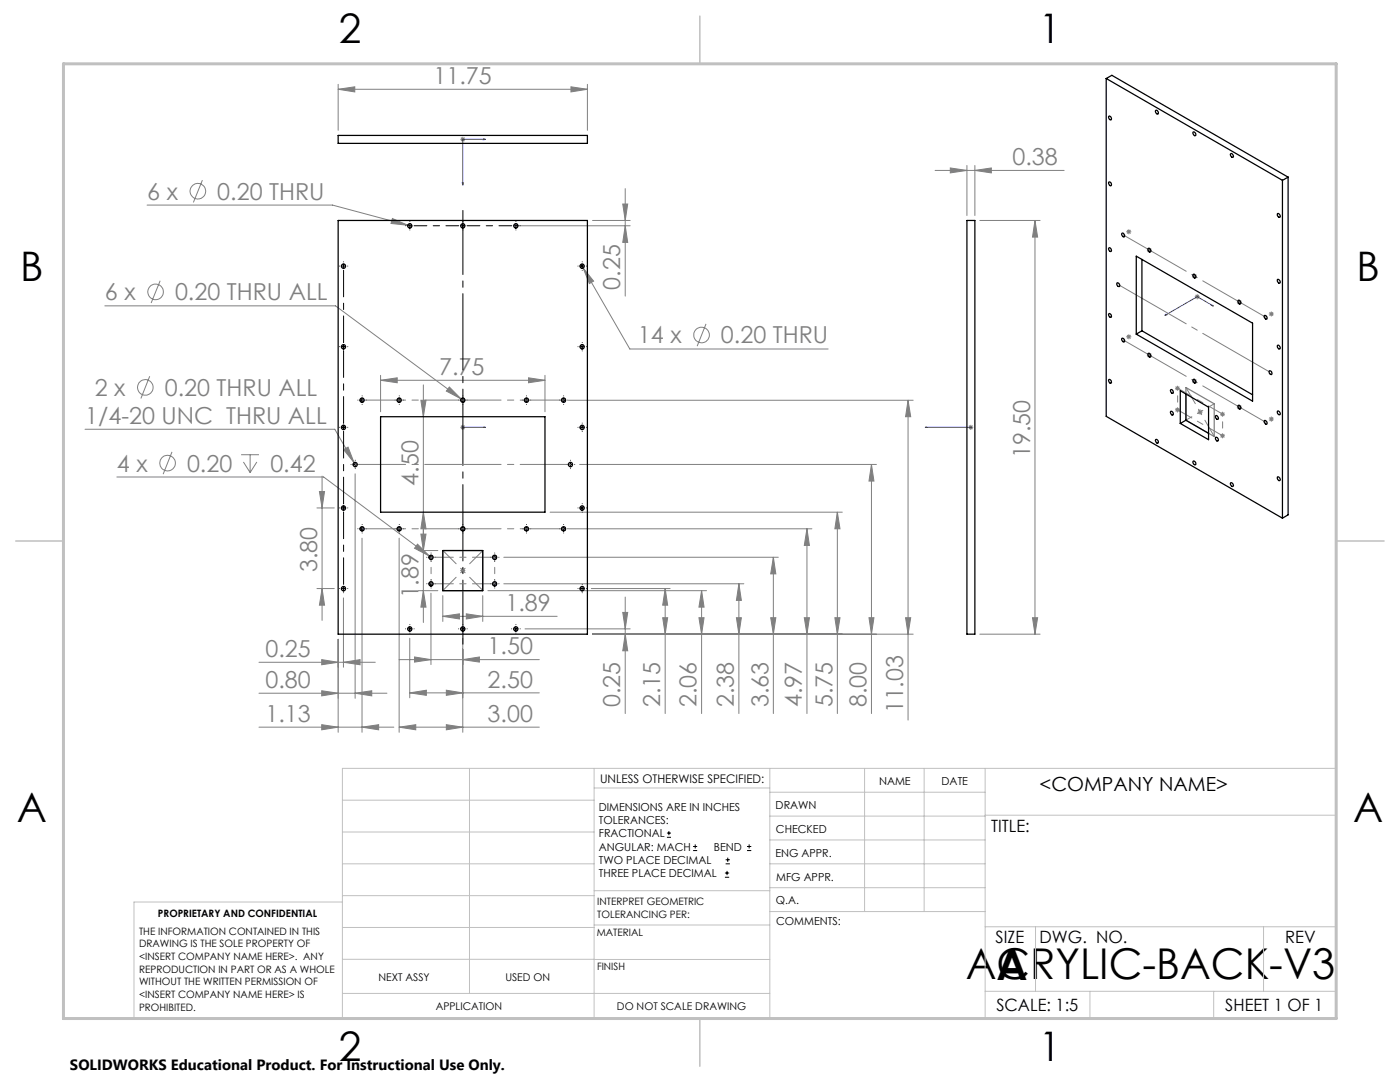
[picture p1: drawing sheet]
<svg xmlns="http://www.w3.org/2000/svg" width="279mm" height="216mm" viewBox="0 0 279 216" stroke-linecap="round" stroke-linejoin="round" font-family="sans-serif">
<g fill="none" stroke="#808080" stroke-width=".2">
<path d="M67.5 17.8l3.3-.5v1zM67.5 16.8v9.2M67.5 17.8h49.7M113.9 17.3l3.3 .5-3.3 .5zM117.2 16.8v9.2M40.4 35.9l-1.8 4.5M91.9 27.8h1M92 27.4l.7 .8M92.4 27.3v1M92.7 27.4l-.7 .8M124.8 37.6v21.5M186.6 34h25.8"/>
<path d="M189.7 33.5l3.3 .5-3.3 .5zM193 33v10M194.6 34l3.2-.5v1zM194.6 33v10M29.4 40.9h37l15 4M32 56l-1.8 4.5M78.3 43.6l3.1 1.3-3.4-.3zM81.4 44.9l.8 .3M103.1 45h22.7M116 52.7l.4 .8M116.4 53.5l2.1 2.6-.9 .5zM116.4 53.5l9.3 16.1h39.6"/>
<path d="M118.3 44h7.5M124.3 40.7h1l-.5 3.3zM124.8 45l.5 3.4h-1zM195.5 44h12.1M206.6 44v82.5M206.6 44l.5 3.3h-1zM224.8 46.2h1M224.9 45.9l.7 .7M225.3 45.8v.9M225.6 45.9l-.7 .7M228.9 49.9h1M229 49.6l.7 .7"/>
<path d="M229.4 49.4v1M229.7 49.6l-.7 .7M237.9 55.1h1M238 54.8l.7 .7M238.4 54.6v1M238.4 59.2h1M238.6 58.8l.7 .7M238.7 54.8l-.7 .7M238.9 58.7v1M239.3 58.8l-.7 .7M247 59.9l.7 .7M247.3 59.8v1"/>
<path d="M247.7 59.9l-.7 .7M20.9 61h46.1l25 18.6M29.9 75.1l-1.8 4.4M71.8 79.9h.9M71.9 79.5l.7 .7M72.2 79.3v1.1M72.6 79.5l-.7 .7M76 75.9l3.3-.5v1zM76 74.9v7.3M76 75.9h32.8M79.2 79.9h1M79.3 79.5l.7 .7"/>
<path d="M79.7 79.3v1.1M80 79.5l-.7 .7M84 79.9h1l-.5 3.2zM84.5 76.8v47.4M89.7 77.2l2.3 2.4-2.9-1.6zM91.9 79.9h1M92 79.5l.7 .7M92 79.6l.7 .5M92.4 79.3v1.1M92.7 79.5l-.7 .7M104.6 79.9h1M104.7 79.5l.7 .7"/>
<path d="M105.1 79.3v1.1M105.4 79.5l-.7 .7M105.5 75.4l3.3 .5-3.3 .5zM108.8 74.9v7.3M112 79.9h1M112.1 79.5l.7 .7M112.5 79.3v1.1M112.8 79.5l-.7 .7M113.5 79.9h68.7M140.9 64.6l-1.8 4.5M181.2 79.9v63.8M181.2 79.9l.6 3.2h-1.1z"/>
<path d="M224.8 67.2h1M224.9 66.9l.7 .7M225.3 66.7v1M225.6 66.9l-.7 .7M228.9 70.9h1M229 70.5l.7 .7M229.4 70.4v1M229.7 70.5l-.7 .7M234.5 77.5h1M234.6 77.1l.7 .7M235 77v1M235.3 77.1l-.7 .7"/>
<path d="M237.9 76.1h1M238 75.7l.7 .7M238.4 75.6v1M238.7 75.7l-.7 .7M246.8 60.3h1.1M253.2 62.7h1M253.4 62.3l.7 .7M253.7 62.2v.9M254.1 62.3l-.7 .7M17 85.7h49.8l3.9 6.6M23.3 95.2h41.3l21.1 15.7M34.3 90.2l-1.7 4.4"/>
<path d="M48.1 90.7h3.6M48.6 92.2l1.3 2.1M49.9 90.7v3.6M51.3 92.2l-1.4 2.1M63.7 98.1h1.1l-.5 3.3zM64.3 95v28.8M68.6 89.7l.9-.5 1.2 3.1zM70.7 92.3l.4 .8M70.9 94.5v44.8M91.9 85.3h1M92 84.9l.7 .7M92.4 84.8v1"/>
<path d="M92.7 84.9l-.7 .7M115.7 92.7h59.2M173.9 92.7v49.7M173.9 92.7l.5 3.3h-1zM193.3 85.3h.9M193.4 84.9l.7 .7M193.7 84.8v1M194.1 84.9l-.7 .7M234.5 81.8h1M234.6 81.4l.7 .7M235 81.3v1M235.3 81.4l-.7 .7"/>
<path d="M239 82.2h1M239.1 81.9l.8 .7M239.5 81.7v1M239.9 81.9l-.8 .7M243.5 82.7h1M243.5 87h1M243.6 82.3l.7 .7M243.6 86.6l.7 .7M244 82.2v.9M244 86.5v1M244.3 82.3l-.7 .7M244.3 86.6l-.7 .7"/>
<path d="M246.8 81.2h1.1M247 80.9l.7 .7M247.3 80.8v.9M247.7 80.9l-.7 .7M253.2 83.6h1M253.4 83.3l.7 .7M253.7 83.1v1M254.1 83.3l-.7 .7M63.3 117.4h3.4M63.3 101.4h3.4M64.3 117.4l.5 3.4h-1.1zM68.5 119.3v13.8"/>
<path d="M71.8 105.5h.9M71.9 105.2l.7 .7M72.2 105v1M72.2 107.4v38.7M72.6 105.2l-.7 .7M79.2 105.5h1M79.3 105.2l.7 .7M79.7 105v1M79.7 107.4v38.7M80 105.2l-.7 .7M83.3 108.6l2.4 2.3-3-1.5zM83.5 117.9h3.9"/>
<path d="M83.5 109.9h3.9M84 106.6h1l-.5 3.3zM84.5 117.9l.5 3.2h-1zM84.5 102.2l.5 3.3h-1zM85.5 111.2h1M85.5 116.5h1M85.7 110.8l.7 .7M85.7 116.1l.7 .7M85.7 110.9l.7 .6M86 110.7v1M86 116v1M86 118.4v14.2"/>
<path d="M86.4 110.8l-.7 .7M86.4 116.1l-.7 .7M88.4 118.9v5.1M91.9 113.8h1M91.9 105.5h1M92 113.5l.7 .7M92 105.2l.7 .7M92.4 105v1M92.4 113.3v1.1M92.7 113.5l-.7 .7M92.7 105.2l-.7 .7M96.3 118.9v5.1"/>
<path d="M97.4 117.9h43.6M98.2 111.2h1M98.2 116.5h1M98.4 110.8l.7 .7M98.4 116.1l.7 .7M98.7 110.7v1M98.7 116v1M99.1 110.8l-.7 .7M99.1 116.1l-.7 .7M100.5 111.2h54.8M100.5 116.5h47.9M104.6 105.5h1"/>
<path d="M104.7 105.2l.7 .7M105.1 105v1M105.4 105.2l-.7 .7M109.8 102.2h58.3M112 105.5h1M112.1 105.2l.7 .7M112.5 105v1M112.8 105.2l-.7 .7M113.5 105.5h48.5M118 117.4h15.7M124.8 119.1v23.3M132.8 117.4v25"/>
<path d="M132.8 117.4l.4 3.4h-.9zM140 117.9v24.5M140 117.9l.5 3.2h-1zM147.5 116.5v25.9M147.5 116.5l.5 3.3h-1zM154.3 111.2v31.2M154.3 111.2l.5 3.3h-1zM161 105.5v36.9M161 105.5l.5 3.3h-1zM167.1 102.2v40.2M167.1 102.2l.5 3.3h-1zM51.7 132.2h23.2"/>
<path d="M51.7 138.3h25.5M64.2 131.6l3.3 .6-3.3 .4zM64.2 137.8l3.3 .5-3.3 .6zM67.5 127.6v18.5M68.5 132.2l3.4-.6v1zM70.9 138.3l3.3-.5v1.1zM79.7 131.6h27.9M81.8 138.3l3.3-.6v1zM81.8 127.4v11.8M81.8 138.3h25.8M82.7 131.1l3.3 .5-3.3 .5zM88.4 123l3.3-.5v1z"/>
<path d="M88.4 123h22.8M89.1 137.7l3.3 .6-3.3 .4zM92.4 131.6l3.3-.5v1zM92.4 127.4v18.7M93.1 122.5l3.2 .5-3.2 .5zM104.8 125.5h21M118.3 126.5h63.9M124.3 122.2h1l-.5 3.3zM124.8 126.5l.5 3.4h-1zM132.3 123.3h.9l-.4 3.2zM139.5 123.3h1l-.5 3.2zM147 123.3h1l-.5 3.2z"/>
<path d="M153.8 123.3h1l-.5 3.2zM160.5 123.3h1l-.5 3.2zM166.6 123.3h1l-.5 3.2zM173.4 123.3h1l-.5 3.2zM180.7 123.3h1.1l-.6 3.2zM195.5 126.5h12.1M206.1 123.3h1l-.5 3.2zM51.7 145.1h26.9M64.2 144.6l3.3 .5-3.3 .5zM72.2 145.1l3.4-.5v1zM79.7 145.1l3.3-.5v1zM79.7 145.1h27.9"/>
<path d="M89.1 144.6l3.3 .5-3.3 .5z"/>
<circle cx="39.5" cy="38.2" r="1.55"/>
<circle cx="31" cy="58.2" r="1.55"/>
<circle cx="29" cy="77.3" r="1.56"/>
<circle cx="140" cy="66.8" r="1.55"/>
<circle cx="33.4" cy="92.4" r="1.56"/>
</g>
<g fill="none" stroke="#000" stroke-width=".2">
<path d="M91.9 45h.9M92.4 44.7v.8M115.7 53.1h.9M116.2 52.7v.8M68.1 69.2h.9M68.5 68.8v.8M71.8 79.9h.9M72.2 79.4v.9M79.2 79.9h.9M79.7 79.4v.9M91.9 79.9h.9M92.4 79.4v.9"/>
<path d="M104.6 79.9h.9M105.1 79.4v.9M112 79.9h.9M112.5 79.4v.9M115.7 69.2h.9M116.2 68.8v.8M70.4 92.7h.9M70.9 92.3v.8M113.4 92.7h.9M113.8 92.3v.8M115.7 85.3h.9M116.2 84.9v.8"/>
<path d="M71.8 105.5h.9M72.2 105.1v.8M79.2 105.5h.9M79.7 105.1v.8M85.6 116.5h.8M85.6 111.2h.8M86 110.8v.8M86 116.1v.8M91.9 105.5h.9M92.4 105.1v.8M98.3 116.5h.8M98.3 111.2h.8"/>
<path d="M98.7 110.8v.8M98.7 116.1v.8M104.6 105.5h.9M105.1 105.1v.8M112 105.5h.9M112.5 105.1v.8M115.7 101.4h.9M115.7 117.4h.9M116.2 101v.8M116.2 117.1v.8M81.4 125.5h.8M81.8 125.1v.8"/>
<path d="M91.9 125.5h.9M92.4 125.1v.8M102.5 125.5h.9M102.9 125.1v.8M133.1 167.1h.8M133.1 166.2h.8M133.5 165.8v.9M138.3 169.7h.8M138.3 168.9h.8M138.7 168.5v.8M144.7 175h.8M144.7 174.2h.8"/>
<path d="M144.8 172.4h.9M144.8 171.6h.9M145.1 173.8v.8M145.2 171.1v.9M149.1 169.7h.8M149.1 168.9h.8M149.5 168.5v.8"/>
</g>
<g fill="none" stroke="#00f" stroke-width=".2">
<path d="M92.3 36.5h.2l-.1 .4zM96.4 27.7l.5 .1-.5 .1zM96.9 27.8h-4.5v9.1M232.5 62.9l.2-.2 .2 .1zM241.8 60.9h.1l.2 .2zM242.1 61.1l-3.2-1.9-6.4 3.7M92.3 85.3h.2zM92.4 85.3h.1M92.4 85.3h4.5M96.9 85.3h-.5h.5M184.6 85.3h9.1M184.6 85.3h.5h-.5"/>
<path d="M193.6 85.3h.3zM193.7 85.3h.1"/>
</g>
<g fill="none" stroke="#c0c0c0" stroke-width=".2">
<path d="M68.3 159.7h50.3M93.7 153.3v44.9M118.6 153.3v49.9M118.6 157.2h35M153.6 153.3v49.9M153.6 158.1h43M172.5 153.3v28.6M184.4 153.3v28.6M196.6 153.3v49.9M68.3 180h-41.6v23.2h240v-49.9h-198.4v49.9M68.3 166h50.3M68.3 178.7h50.3"/>
<path d="M68.3 172.4h50.3M118.6 177.7h35M153.6 162.8h43M153.6 177.1h43M153.6 172.4h43M153.6 167.6h43M196.6 162.7h70.1M68.3 198.2h85.3M68.3 191.4l85.3 .1M68.3 185.1h50.3M118.6 184.6h35M153.6 181.9h43"/>
<path d="M196.6 184.9h70.1M196.6 197.8h70.1M206.7 184.9v12.9M217.5 197.8v5.4M242.2 197.8v5.4M252.2 184.9v12.9"/>
</g>
<path d="M139.7 3.2v9.5M3.1 107.9h9.6M266.7 107.9h9.5M139.7 203.2v9.6" fill="none" stroke="#c0c0c0" stroke-width=".3"/>
<path d="M12.7 12.7h254v190.5h-254z" fill="none" stroke="#c0c0c0" stroke-width=".6"/>
<path d="M92.4 128.5v-86.5" fill="none" stroke="#000" stroke-width=".2" stroke-dasharray="15.2 1.3 1.3 1.3" stroke-dashoffset="2.4"/>
<g fill="none" stroke="#000" stroke-width=".2" stroke-dasharray="15.2 1.3 1.3 1.3">
<path d="M67.7 53.1h.1M68.6 53.1v-.4M68.6 53.1h-.4M68.6 53.1v.4M68.6 53.1h.4M68.6 52.3v-.1M69.4 53.1h.1M81 45h.1M81.8 45v-.4M81.8 45h-.4M81.8 45v.5M81.8 45h.4"/>
<path d="M81.8 44.2h.1M81.8 45.9h.1M92.4 44.2h.1M92.4 45.9h.1M103 45v-.4M103 45h-.5M103 45v.5M103 45h.4M103 44.2h.1M103 45.9h.1M103.8 45h.1M115.4 53.1h.1"/>
<path d="M116.2 52.3v-.1M116.2 53.9h.1M117 53.1h.1M67.7 69.2h.1M68.6 70h.1M68.6 69.2v-.4M68.6 69.2h-.4M68.6 69.2v.4M68.6 69.2h.4M68.6 68.3h.1M69.4 69.2h.1M71.4 79.8h.1"/>
<path d="M72.3 79h.1M73.1 79.8h.1M78.8 79.8h.1M79.7 79h.1M80.5 79.8h.1M91.5 79.8h.1M92.4 79h.1M93.2 79.8h.1M104.2 79.8h.1M105.1 79h.1M105.9 79.8h.1M111.7 79.8h-.1"/>
<path d="M112.5 79h.1M113.3 79.8h.1M115.4 69.2h.1M116.2 68.3h.1M116.2 70h.1M117 69.2h.1M67.7 85.3h.1M68.6 85.3v-.5M68.6 85.3h-.4M68.6 85.3v.4M68.6 85.3h.4M68.6 86.1h.1"/>
<path d="M68.6 84.4h.1M69.4 85.3h.1M70.1 92.7h.1M70.9 91.8h.1M70.9 93.5h.1M71.7 92.7h.1M72.3 80.7h.1M79.7 80.7h.1M92.4 80.7h.1M105.1 80.7h.1M112.5 80.7h.1M113 92.7h.1"/>
<path d="M113.9 91.8h.1M113.9 93.5h.1M114.7 92.7h.1M115.4 85.3h.1M116.2 84.4h.1M116.2 86.1h.1M117 85.3h.1M67.7 101.4h.1M67.7 117.4h.1M68.6 101.4v-.5M68.6 101.4h-.4M68.6 101.4v.4"/>
<path d="M68.6 101.4h.4M68.6 102.2h.1M68.6 117.4v-.4M68.6 117.4h-.4M68.6 117.4v.5M68.6 117.4h.4M68.6 118.3h.1M68.6 100.5h.1M69.4 117.4h.1M69.4 101.4h.1M71.4 105.5h.1M72.3 104.7h.1"/>
<path d="M72.3 106.3v.1M73.1 105.5h.1M78.8 105.5h.1M79.7 104.7h.1M79.7 106.3v.1M80.5 105.5h.1M85.2 116.5h.1M85.2 111.2h.1M86 115.7v-.1M86 117.3h.1M86 110.4h.1M86 112h.1"/>
<path d="M86.9 116.5h.1M86.9 111.2h.1M91.5 105.5h.1M92.4 104.7h.1M92.4 106.3v.1M93.2 105.5h.1M97.9 116.5h.1M97.9 111.2h.1M98.7 115.7v-.1M98.7 117.3h.1M98.7 110.4h.1M98.7 112h.1"/>
<path d="M99.6 116.5h.1M99.6 111.2h.1M104.2 105.5h.1M105.1 104.7h.1M105.1 106.3v.1M105.9 105.5h.1M111.7 105.5h-.1M112.5 104.7h.1M112.5 106.3v.1M113.3 105.5h.1M115.4 101.4h.1M115.4 117.4h.1"/>
<path d="M116.2 100.5h.1M116.2 102.2h.1M116.2 116.6h.1M116.2 118.3h.1M117 101.4h.1M117 117.4h.1M81 125.5h.1M81.8 124.6h.1M81.8 126.3h.1M82.6 125.5h.1M91.5 125.5h.1M92.4 124.6h.1"/>
<path d="M92.4 126.3h.1M93.2 125.5h.1M102.1 125.5h.1M103 124.6h.1M103 126.3h.1M103.8 125.5h.1"/>
</g>
<path d="M82.6 45h8.9M93.2 45h8.9" fill="none" stroke="#000" stroke-width=".2" stroke-dasharray="15.2 1.3 1.3 1.3" stroke-dashoffset="12.7"/>
<path d="M68.6 68.3v-14.4M68.6 84.4v-14.4M68.6 116.6v-14.4M68.6 100.5v-14.4" fill="none" stroke="#000" stroke-width=".2" stroke-dasharray="15.2 1.3 1.3 1.3" stroke-dashoffset="9.9"/>
<path d="M242.3 87.1l-5.6-9.8M96.4 109.8l-8 8M96.4 117.8l-8-8" fill="none" stroke="#808080" stroke-width=".2" stroke-dasharray="15.2 1.3 1.3 1.3" stroke-dashoffset="11.5"/>
<path d="M242.3 80.6l-5.6 3.2" fill="none" stroke="#808080" stroke-width=".2" stroke-dasharray="15.2 1.3 1.3 1.3" stroke-dashoffset="13.9"/>
<path d="M236.7 77.3l5.6 3.3v6.5l-5.6-3.2zM88.4 109.9h7.9v8h-7.9z" fill="none" stroke="#808080" stroke-width=".25"/>
<path d="M98.7 111.2h-12.7M98.7 116.5h-12.7" fill="none" stroke="#808080" stroke-width=".2" stroke-dasharray="15.2 1.3 1.3 1.3" stroke-dashoffset="10.8"/>
<path d="M86 111.2v5.3M98.7 111.2v5.3" fill="none" stroke="#808080" stroke-width=".2" stroke-dasharray="15.2 1.3 1.3 1.3" stroke-dashoffset="14.5"/>
<path d="M112.5 79.8h-40.2M112.5 105.5h-40.2" fill="none" stroke="#808080" stroke-width=".2" stroke-dasharray="15.2 1.3 1.3 1.3" stroke-dashoffset="6.6"/>
<path d="M70.9 92.7h43" fill="none" stroke="#808080" stroke-width=".2" stroke-dasharray="15.2 1.3 1.3 1.3" stroke-dashoffset="5.2"/>
<path d="M244 82.6l-9-5.2M244 87l-9-5.2" fill="none" stroke="#808080" stroke-width=".2" stroke-dasharray="15.2 1.3 1.3 1.3" stroke-dashoffset="12"/>
<path d="M235 77.4v4.4M244 82.6v4.4" fill="none" stroke="#808080" stroke-width=".2" stroke-dasharray="15.2 1.3 1.3 1.3" stroke-dashoffset="15"/>
<path d="M252.6 63.3l-28.4-16.4M252.6 84.3l-28.4-16.5" fill="none" stroke="#808080" stroke-width=".2" stroke-dasharray="15.2 1.3 1.3 1.3" stroke-dashoffset=".7"/>
<path d="M223.2 56.8l30.4 17.5" fill="none" stroke="#808080" stroke-width=".2" stroke-dasharray="15.2 1.3 1.3 1.3" stroke-dashoffset="-.4"/>
<g fill="#00f">
<path d="M96.4 85.3h.5zM92.3 85.3h.2z"/>
<path d="M96.4 27.7v.2l.5-.1zM92.3 36.5l.1 .4 .1-.4zM193.6 85.3h.3zM184.6 85.3h.5zM241.8 60.9l.3 .2-.2-.2zM232.5 62.9l.4-.1-.2-.1z"/>
</g>
<g fill="#808080">
<path d="M72.2 145.1l3.4-.5v1zM64.2 144.6l3.3 .5-3.3 .5zM93.1 122.5l3.2 .5-3.2 .5zM88.4 123l3.3-.5v1z"/>
<path d="M64.2 131.6l3.3 .6-3.3 .4zM68.5 132.2l3.4-.6v1zM64.2 137.8l3.3 .5-3.3 .6zM70.9 138.3l3.3-.5v1.1zM81.8 138.3l3.3-.6v1zM89.1 137.7l3.3 .6-3.3 .4zM82.7 131.1l3.3 .5-3.3 .5zM92.4 131.6l3.3-.5v1zM79.7 145.1l3.3-.5v1zM89.1 144.6l3.3 .5-3.3 .5zM116.4 53.5l1.2 3.1 .9-.5zM78.3 43.6l-.3 1 3.4 .3zM89.7 77.2l-.6 .8 2.9 1.6zM68.6 89.7l2.1 2.6-1.2-3.1zM83.3 108.6l-.6 .8 3 1.5zM67.5 17.8l3.3-.5v1zM113.9 17.3l3.3 .5-3.3 .5zM189.7 33.5l3.3 .5-3.3 .5zM194.6 34l3.2-.5v1z"/>
<path d="M76 75.9l3.3-.5v1zM105.5 75.4l3.3 .5-3.3 .5z"/>
<path d="M84.5 117.9l.5 3.2h-1zM84 106.6h1l-.5 3.3zM64.3 117.4l.5 3.4h-1.1zM63.7 98.1h1.1l-.5 3.3zM124.8 45l.5 3.4h-1zM124.3 40.7h1l-.5 3.3z"/>
<path d="M124.3 122.2h1l-.5 3.3zM124.8 126.5l.5 3.4h-1zM132.8 117.4l.4 3.4h-.9zM132.3 123.3h.9l-.4 3.2zM147.5 116.5l.5 3.3h-1zM147 123.3h1l-.5 3.2zM140 117.9l.5 3.2h-1zM139.5 123.3h1l-.5 3.2zM154.3 111.2l.5 3.3h-1zM153.8 123.3h1l-.5 3.2zM161 105.5l.5 3.3h-1zM160.5 123.3h1l-.5 3.2zM173.9 92.7l.5 3.3h-1zM173.4 123.3h1l-.5 3.2zM167.1 102.2l.5 3.3h-1zM166.6 123.3h1l-.5 3.2zM181.2 79.9l.6 3.2h-1.1zM180.7 123.3h1.1l-.6 3.2zM84 79.9h1l-.5 3.2zM84.5 102.2l.5 3.3h-1zM206.6 44l.5 3.3h-1zM206.1 123.3h1l-.5 3.2z"/>
</g>
<g fill="none" stroke="#000" stroke-width=".25">
<path d="M220.8 15.7v67.4l35.1 20.3M220.8 15.7l35.1 20.3M220.8 15.7l1.1-.7 35.2 20.3M67.5 27h49.7v1.6h-49.7zM221.3 36.3a.44 .44 0 0 1 .5 .3 .44 .44 0 0 1-.1 .5l-.4-.4zM221.3 23.2a.42 .42 0 0 1 .5 .2 .42 .42 0 0 1-.1 .5l-.4-.4zM230.7 22a.42 .42 0 0 1 .4 .3 .42 .42 0 0 1-.1 .5l-.3-.3-.1-.3zM238.1 26.4a.41 .41 0 0 1 .5 .2 .41 .41 0 0 1-.1 .5l-.3-.3zM245.6 30.7a.42 .42 0 0 1 .5 .2 .42 .42 0 0 1-.1 .5l-.4-.2-.1-.4zM255.9 36v67.4M257.1 35.3l-1.2 .7M257.1 35.3v67.4l-1.2 .7"/>
<path d="M67.5 44h49.7v82.5h-49.7zM193 44h1.6v82.5h-1.6zM221.3 49.5a.42 .42 0 0 1 .5 .2 .42 .42 0 0 1-.1 .5l-.4-.2-.1-.4zM223 56.4a.44 .44 0 0 1 .4 .3 .44 .44 0 0 1-.1 .5l-.4-.4zM223.9 46.6a.39 .39 0 0 1 .5 .2 .39 .39 0 0 1-.1 .5l-.4-.3zM226.8 51.1l23.2 13.4v15.5l-23.2-13.3zM227.9 51.8v14.2M229.1 49.6a.4 .4 0 0 1 .5 .2 .4 .4 0 0 1-.1 .5l-.3-.3zM238.2 54.7a.44 .44 0 0 1 .4 .3 .44 .44 0 0 1-.1 .5l-.4-.4zM247.1 59.9a.46 .46 0 0 1 .5 .3 .46 .46 0 0 1-.1 .5l-.4-.3zM254.9 42.7a.39 .39 0 0 1 .5 .2 .39 .39 0 0 1-.1 .5l-.3-.3zM255 55.7a.44 .44 0 0 1 .4 .3 .44 .44 0 0 1-.1 .5l-.4-.4z"/>
<path d="M221.3 62.7a.39 .39 0 0 1 .4 .1 .39 .39 0 0 1 0 .5l-.3-.1zM221.3 75.7a.44 .44 0 0 1 .5 .3 .44 .44 0 0 1-.1 .5l-.4-.4zM223.9 67.6a.39 .39 0 0 1 .5 .1 .39 .39 0 0 1-.1 .5l-.4-.2zM227.9 66l-1.1 .7M227.9 66l22.1 12.8M229.1 70.6a.4 .4 0 0 1 .5 .2 .4 .4 0 0 1-.1 .5l-.3-.3zM233.6 77.8a.39 .39 0 0 1 .5 .2 .39 .39 0 0 1-.1 .5l-.3-.3zM235.5 78l5.7 3.2v6.5l-5.7-3.2zM236.7 78.6v5.3M238.2 75.7a.42 .42 0 0 1 .4 .3 .42 .42 0 0 1-.1 .4l-.3-.2-.1-.3zM252.3 63a.41 .41 0 0 1 .5 .2 .41 .41 0 0 1-.1 .5l-.3-.3zM253.3 74a.45 .45 0 0 1 .5 .2 .45 .45 0 0 1-.1 .6l-.4-.3z"/>
<path d="M254.9 69a.39 .39 0 0 1 .5 .1 .39 .39 0 0 1-.1 .5l-.3-.2zM76 83.1h32.8v19.1h-32.8zM230.6 87.8a.39 .39 0 0 1 .5 .1 .39 .39 0 0 1-.1 .5l-.2-.1zM233.6 82.1a.41 .41 0 0 1 .5 .2 .41 .41 0 0 1-.1 .5l-.2-.1zM236.7 83.9l-1.2 .6M236.7 83.9l4.5 2.6M238.2 92a.42 .42 0 0 1 .4 .3 .42 .42 0 0 1-.1 .4l-.4-.3zM242.6 83a.39 .39 0 0 1 .5 .2 .39 .39 0 0 1-.1 .5l-.4-.3zM242.6 87.2a.44 .44 0 0 1 .5 .3 .44 .44 0 0 1-.1 .5l-.4-.4zM245.6 96.3a.44 .44 0 0 1 .5 .3 .44 .44 0 0 1-.1 .5l-.4-.4zM247.1 80.9a.44 .44 0 0 1 .4 .2 .44 .44 0 0 1 0 .5l-.4-.2zM252.4 83.9a.44 .44 0 0 1 .4 .3 .44 .44 0 0 1-.1 .5l-.4-.5z"/>
<path d="M254.9 82.1a.39 .39 0 0 1 .5 .2 .39 .39 0 0 1-.1 .5l-.3-.3zM254.9 95.2a.41 .41 0 0 1 .5 .2 .41 .41 0 0 1-.1 .5l-.3-.3zM88.4 109.9h7.9v8h-7.9z"/>
<circle cx="68.5" cy="53.1" r=".42"/>
<circle cx="81.8" cy="45.1" r=".42"/>
<circle cx="92.4" cy="45.1" r=".42"/>
<circle cx="102.9" cy="45.1" r=".42"/>
<circle cx="116.2" cy="53.1" r=".42"/>
<circle cx="68.5" cy="69.2" r=".42"/>
<circle cx="72.3" cy="79.9" r=".42"/>
<circle cx="79.7" cy="79.9" r=".42"/>
<circle cx="92.4" cy="79.9" r=".42"/>
<circle cx="105.1" cy="79.9" r=".42"/>
<circle cx="112.5" cy="79.9" r=".42"/>
<circle cx="116.2" cy="69.2" r=".42"/>
<circle cx="68.5" cy="85.3" r=".42"/>
<circle cx="70.9" cy="92.7" r=".42"/>
<circle cx="113.8" cy="92.7" r=".42"/>
<circle cx="116.2" cy="85.3" r=".42"/>
<circle cx="68.5" cy="117.5" r=".42"/>
<circle cx="68.5" cy="101.4" r=".42"/>
<circle cx="72.3" cy="105.5" r=".41"/>
<circle cx="79.7" cy="105.5" r=".41"/>
<circle cx="86" cy="116.5" r=".42"/>
<circle cx="86" cy="111.2" r=".42"/>
<circle cx="92.4" cy="105.5" r=".41"/>
<circle cx="98.7" cy="116.5" r=".42"/>
<circle cx="98.7" cy="111.2" r=".42"/>
<circle cx="105.1" cy="105.5" r=".41"/>
<circle cx="112.5" cy="105.5" r=".41"/>
<circle cx="116.2" cy="117.5" r=".42"/>
<circle cx="116.2" cy="101.4" r=".42"/>
<circle cx="81.8" cy="125.5" r=".42"/>
<circle cx="92.4" cy="125.5" r=".42"/>
<circle cx="102.9" cy="125.5" r=".42"/>
</g>
<g font-size="8.5">
<text x="192.7" y="195.4">ACRYLIC-BACK-V3</text>
<text x="198.9" y="195.5">A</text>
</g>
<g font-size="8.1">
<text x="67.6" y="8.5">2</text>
<text x="207.3" y="8.5">1</text>
<text x="4" y="56.2">B</text>
<text x="270.7" y="56.2">B</text>
<text x="3.3" y="164.1">A</text>
<text x="270" y="164.1">A</text>
<text x="67.6" y="211.7">2</text>
<text x="207.3" y="211.7">1</text>
</g>
<g font-size="4.7" fill="#808080">
<text x="86.5" y="16.8">11.75</text>
<text x="202.1" y="33">0.38</text>
<text x="29.4" y="39.8">6 x</text>
<text x="43.4" y="39.8">0.20 THRU</text>
<text x="21" y="59.9">6 x</text>
<text x="34.9" y="59.9">0.20 THRU ALL</text>
<text x="123.8" y="57.8" transform="rotate(-90 123.8 57.8)">0.25</text>
<text x="127.3" y="68.5">14 x</text>
<text x="143.9" y="68.5">0.20 THRU</text>
<text x="87.6" y="74.8">7.75</text>
<text x="18.9" y="79">2 x</text>
<text x="32.9" y="79">0.20 THRU ALL</text>
<text x="17" y="84.6">1/4-20 UNC THRU ALL</text>
<text x="23.3" y="94.1">4 x</text>
<text x="37.3" y="94.1">0.20</text>
<text x="54" y="94.1">0.42</text>
<text x="205.6" y="91.4" transform="rotate(-90 205.6 91.4)">19.50</text>
<text x="83.5" y="96.9" transform="rotate(-90 83.5 96.9)">4.50</text>
<text x="63.3" y="114.2" transform="rotate(-90 63.3 114.2)">3.80</text>
<text x="83.5" y="119.4" transform="rotate(-90 83.5 119.4)">1.89</text>
<text x="100.9" y="122">1.89</text>
<text x="53" y="131.1">0.25</text>
<text x="97.3" y="130.6">1.50</text>
<text x="53" y="137.3">0.80</text>
<text x="97.3" y="137.2">2.50</text>
<text x="123.8" y="141.1" transform="rotate(-90 123.8 141.1)">0.25</text>
<text x="131.8" y="141.1" transform="rotate(-90 131.8 141.1)">2.15</text>
<text x="139" y="141.1" transform="rotate(-90 139 141.1)">2.06</text>
<text x="146.5" y="141.1" transform="rotate(-90 146.5 141.1)">2.38</text>
<text x="153.3" y="141.1" transform="rotate(-90 153.3 141.1)">3.63</text>
<text x="160" y="141.1" transform="rotate(-90 160 141.1)">4.97</text>
<text x="166.1" y="141.1" transform="rotate(-90 166.1 141.1)">5.75</text>
<text x="172.9" y="141.1" transform="rotate(-90 172.9 141.1)">8.00</text>
<text x="180.2" y="142.4" transform="rotate(-90 180.2 142.4)">11.03</text>
<text x="53" y="144.1">1.13</text>
<text x="97.3" y="144.1">3.00</text>
</g>
<text font-size="3.9" x="207.5" y="157.8">&lt;COMPANY NAME&gt;</text>
<g font-size="3.4">
<text x="197.8" y="166">TITLE:</text>
<text x="198.7" y="188.1">SIZE</text>
<text x="207.5" y="188.1">DWG. NO.</text>
<text x="256.5" y="188.2">REV</text>
<text x="198.8" y="201.7">SCALE: 1:5</text>
<text x="244.5" y="201.7">SHEET 1 OF 1</text>
</g>
<text font-size="3" x="14" y="213.5">SOLIDWORKS Educational Product. For Instructional Use Only.</text>
<text font-size="2.4" x="119.8" y="156.2">UNLESS OTHERWISE SPECIFIED:</text>
<g font-size="2.2">
<text x="119.5" y="161.8">DIMENSIONS ARE IN INCHES</text>
<text x="154.8" y="161.4">DRAWN</text>
<text x="175.4" y="156.6">NAME</text>
<text x="187.9" y="156.7">DATE</text>
<text x="119.5" y="164.4">TOLERANCES:</text>
<text x="119.5" y="167.1">FRACTIONAL</text>
<text x="154.9" y="166.3">CHECKED</text>
<text x="119.5" y="169.7">ANGULAR: MACH</text>
<text x="119.5" y="172.4">TWO PLACE DECIMAL</text>
<text x="142.5" y="169.7">BEND</text>
<text x="154.8" y="170.9">ENG APPR.</text>
<text x="119.5" y="175">THREE PLACE DECIMAL</text>
<text x="154.9" y="175.7">MFG APPR.</text>
<text x="154.9" y="180.4">Q.A.</text>
<text x="154.9" y="184.6">COMMENTS:</text>
</g>
<g font-size="2.1">
<text x="75.5" y="195.7">NEXT ASSY</text>
<text x="100.9" y="195.7">USED ON</text>
<text x="86.9" y="201.5">APPLICATION</text>
<text x="123.1" y="201.6">DO NOT SCALE DRAWING</text>
</g>
<g font-size="2">
<text x="31.5" y="182.9">PROPRIETARY AND CONFIDENTIAL</text>
<text x="119.2" y="180.6">INTERPRET GEOMETRIC</text>
<text x="119.2" y="183.1">TOLERANCING PER:</text>
<text x="27.8" y="186.5">THE INFORMATION CONTAINED IN THIS</text>
<text x="27.8" y="189">DRAWING IS THE SOLE PROPERTY OF</text>
<text x="27.8" y="191.6">&lt;INSERT COMPANY NAME HERE&gt;. ANY</text>
<text x="119.1" y="186.7">MATERIAL</text>
<text x="27.8" y="194.1">REPRODUCTION IN PART OR AS A WHOLE</text>
<text x="27.8" y="196.6">WITHOUT THE WRITTEN PERMISSION OF</text>
<text x="119.1" y="193.5">FINISH</text>
<text x="27.8" y="199.1">&lt;INSERT COMPANY NAME HERE&gt; IS</text>
<text x="27.8" y="201.7">PROHIBITED.</text>
</g>
</svg>
